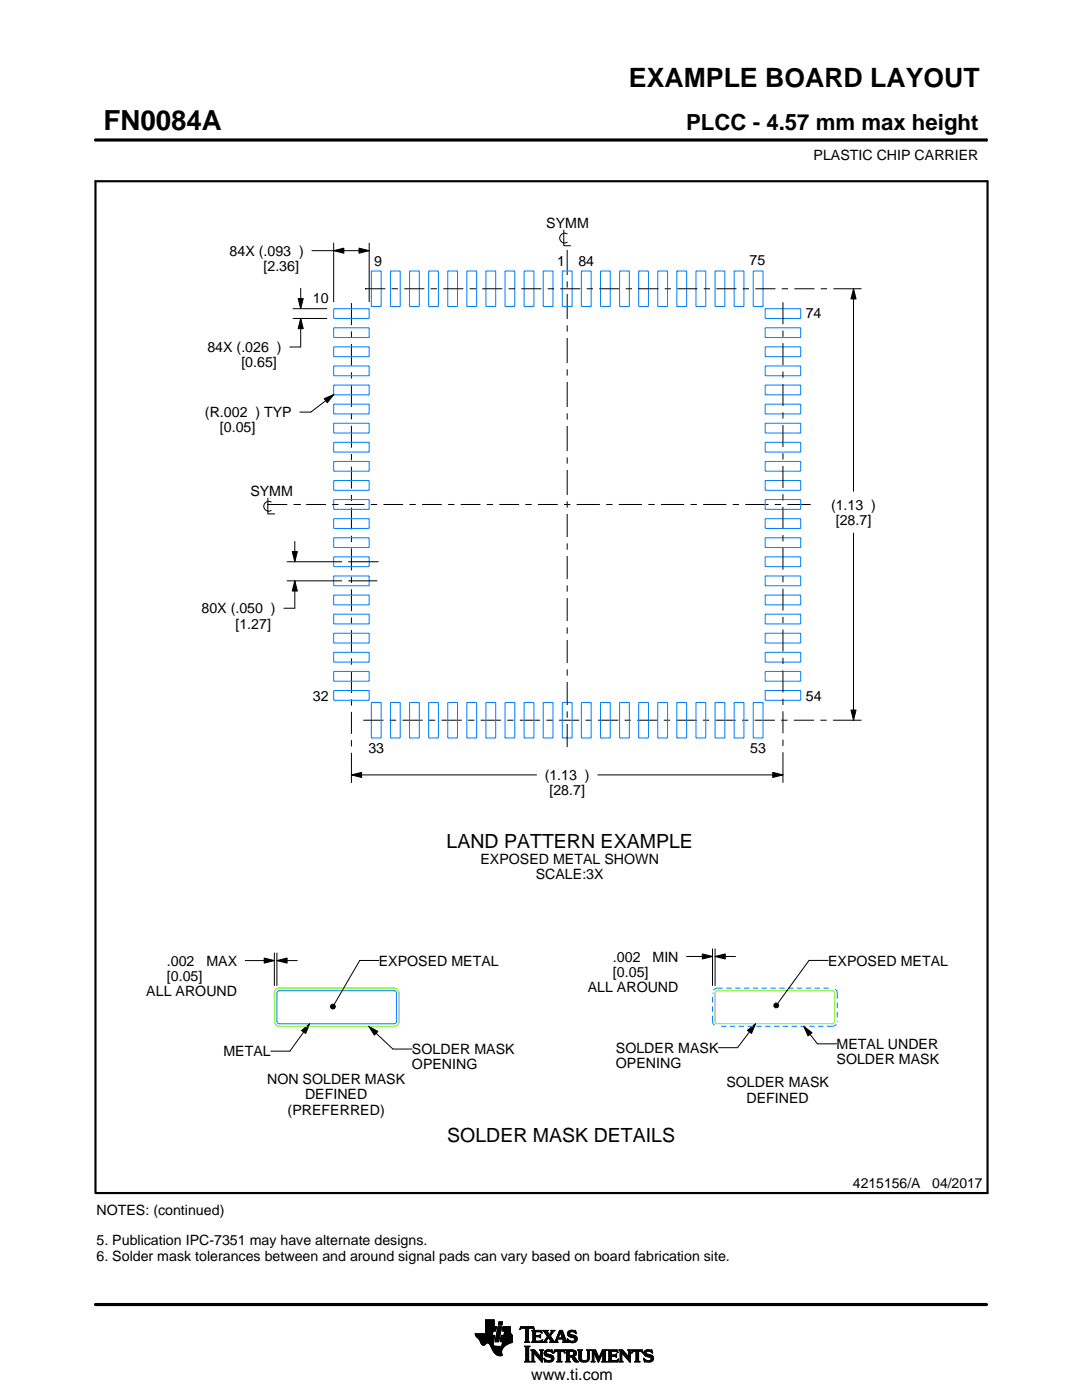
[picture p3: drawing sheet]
<svg xmlns="http://www.w3.org/2000/svg" width="216mm" height="279mm" viewBox="0 0 216 279" stroke-linecap="round" stroke-linejoin="round" font-family="sans-serif">
<g fill="none" stroke="#000" stroke-width=".2">
<path d="M19.1 27.9h177.7M196.8 27.7v.5M59.5 59.6h1l-.5 2zM60 57.5v4.1M62.2 50h11.5M66.6 50l2-.5v1zM66.6 48.5v11.7M71.6 49.5l2.1 .5-2.1 .5zM72.9 57.6h.1M72.9 57.6h4M73.7 48.5v11.7M78.1 57.6h1.3"/>
<path d="M80.7 57.6h4M85.9 57.6h1.3M88.4 57.6h4.1M93.7 57.6h1.3M96.2 57.6h4M101.5 57.6h1.3M104 57.6h4M109.3 57.6h1.2M111.8 57.6h4M112.5 45.9v3.1h1.4M113.2 46.7a1 1 0 0 0-1.6 .8 1 1 0 0 0 1.6 .9M113.2 49.9v5"/>
<path d="M113.2 56.1v1.3M113.2 58.7v5M117.1 57.6h1.2M119.6 57.6h4M124.9 57.6h1.2M127.4 57.6h4M132.6 57.6h1.3M135.2 57.6h4M140.4 57.6h1.3M142.9 57.6h4M148.2 57.6h1.3M150.7 57.6h4"/>
<path d="M156 57.6h1.3M158.5 57.6h4M163.8 57.6h1.2M166.3 57.6h5.5M170.3 57.6l.5 2.1h-1zM170.3 57.6v40.4M58.5 63.6h6.7M58.5 61.6h6.7M60 63.6l.5 2h-1zM60 63.6v5.7h-2.2M64.7 79.6l1.9-.9-1.3 1.7zM66.6 78.7l-4.6 3.5h-2.2"/>
<path d="M70.1 60.5v4.4M70.1 66.1v1.3M70.1 68.6v4.4M70.1 74.3v1.2M70.1 76.8v4.4M113.2 64.9v1.3M113.2 67.4v5M113.2 73.7v1.3M113.2 76.2v5M156.2 60.3v4.4M156.2 66v1.2M156.2 68.5v4.4"/>
<path d="M156.2 74.1v1.3M156.2 76.7v4.3M53.4 99.4v3.2h1.4M70.1 82.4v1.3M70.1 85v4.3M70.1 90.6v1.3M70.1 93.1v4.4M70.1 98.8v1.2M113.2 82.5v1.2M113.2 85v5M113.2 91.3v1.2M113.2 93.8v5"/>
<path d="M156.2 82.3v1.3M156.2 84.8v4.4M156.2 90.5v1.2M156.2 93v4.4M156.2 98.6v1.3M53.4 100.7h.1M53.4 100.7h3.9M54.1 100.2a1 1 0 0 0-1.5 .8 1 1 0 0 0 1.5 .9M57.3 112.1h10.9M57.3 115.9h10.9M58.3 110.1h1l-.5 2zM58.6 100.7h1.2"/>
<path d="M58.8 115.9l.5 2.1h-1zM58.8 108v4.1M58.8 115.9v5.5h-2.2M59.8 100.7h.1M61.1 100.7h3.9M66.3 100.7h1.2M68.8 100.7h3.9M69.5 115.9h5.8M69.5 112.1h6M70.1 101.3v4.4M70.1 106.9v1.3M70.1 109.4v4.4"/>
<path d="M70.1 115.1v1.2M70.1 117.6v4.4M74 100.7h1.3M76.5 100.7h3.9M81.7 100.7h1.3M84.2 100.7h4M89.4 100.7h1.3M91.9 100.7h4M97.1 100.7h1.3M99.6 100.7h4M104.8 100.7h1.3M107.4 100.7h3.9"/>
<path d="M112.5 100.7h1.3M113.2 100.1v1.2M113.2 102.6v4.6M113.2 108.4v1.3M113.2 111v4.6M113.2 116.8v1.3M113.2 119.3v4.6M115.1 100.7h4.6M121 100.7h1.2M123.5 100.7h4.6M129.4 100.7h1.2M131.9 100.7h4.6"/>
<path d="M137.8 100.7h1.2M140.3 100.7h4.6M146.2 100.7h1.3M148.7 100.7h4.6M154.6 100.7h1.3M156.2 101.1v4.4M156.2 106.8v1.2M156.2 109.3v4.4M156.2 115v1.2M156.2 117.5v4.4M157.1 100.7h4.7M170.3 106.4v37.3"/>
<path d="M70.1 123.2v1.3M70.1 125.8v4.3M70.1 131.4v1.3M70.1 133.9v4.4M70.1 139.6v1.2M113.2 125.2v1.3M113.2 127.7v4.6M113.2 133.6v1.2M113.2 136.1v4.6M156.2 123.1v1.3M156.2 125.6v4.4M156.2 131.3v1.2"/>
<path d="M156.2 133.8v4.4M156.2 139.4v1.3M70.1 154.6l2.1-.5v1.1zM70.1 142.1v4.4M70.1 147.7v1.3M70.1 150.2v6.1M70.1 154.6h37M72.5 143.7h4M77.8 143.7h.1M77.8 143.7h1.2M80.3 143.7h4M85.6 143.7h1.2"/>
<path d="M88.1 143.7h4M93.4 143.7h1.3M95.9 143.7h4M101.2 143.7h1.3M103.7 143.7h4.1M109 143.7h1.3M111.5 143.7h4.1M113.2 142v1.2M113.2 144.5v4.6M116.8 143.7h1.3M119.3 154.6h36.9M119.3 143.7h4.1"/>
<path d="M124.6 143.7h1.3M127.2 143.7h4M132.4 143.7h1.3M135 143.7h4M140.3 143.7h1.2M142.8 143.7h4M148.1 143.7h1.2M150.6 143.7h4M154.2 154.1l2 .5-2 .6zM155.9 143.7h1.2M156.2 142v4.3M156.2 147.6v1.3"/>
<path d="M156.2 150.1v6.1M158.4 143.7h4M163.7 143.7h1.2M166.2 143.7h5.7M169.8 141.7h1l-.5 2zM48.9 191.7h5.8M52.7 191.2l2 .5-2 .5zM54.7 190.2v6.5M55.3 191.7l2-.5v1zM55.3 190.2v6.5M55.3 191.7h4M75.6 191.7h-3.8l-5.1 8.7"/>
<path d="M137 190.9h5.2M140.1 190.4l2.1 .5-2.1 .5zM142.2 189.4v7.3M142.7 190.9l2-.5v1zM142.7 189.4v7.3M142.7 190.9h4M165.2 191.7h-3.8l-6.2 8.5M60.2 205.7l1.6-1.4-.8 2zM61.8 204.3l-4 5.5h-3.8M66 200.7l.3-.3 .5 .1 .1 .4-.1 .4-.5 .1-.3-.3zM73.6 204.8l1.8 1-.7 .8zM73.6 204.8l4.8 4.6h3.8"/>
<path d="M149.1 205.6l1.7-1.3-.8 1.9zM150.8 204.3l-3.6 4.8h-3.8M154.4 200.4l.4-.2 .4 .1 .2 .4-.2 .4-.4 .1-.4-.3zM160.4 204.8l1.6 1.3-.8 .6zM160.4 204.8l2.7 3.5h3.8M94.8 266.2h3.5M94.8 266.3h3.5M94.9 266.4h3.3M94.9 266.5h3.8l-.2 1.2M94.9 266.5h3.8M95 266.6h3.7M95 266.7h3.7"/>
<path d="M95.1 266.8h3.6M95.2 266.9h3.4M95.3 267h3.3M95.4 267.1h3.2M95.5 267.2h3.1M95.6 267.3h3M95.7 267.4h2.8M95.7 267.5h2.8M95.8 267.6h2.7M95.8 267.7h2.7M95.9 267.8h2.6M95.9 267.9h2.5"/>
<path d="M95.9 268h2.5M96 268h1.1M96 268.1h1M96.1 268.2h.8M96.1 268.3h.7M96.2 268.4h.6M96.3 268.4h.4M96.9 266.1h1.4M96.9 266h1.4M96.9 265.9h1.4M96.9 265.8h1.5M96.9 265.7h1.5"/>
<path d="M96.9 264.7l2.2 .1-.2 .9h-.5l-.2 .8M96.9 265.6h2M96.9 265.5h2M96.9 265.4h2M96.9 265.3h2.1M96.9 265.2h2.1M96.9 265.1h2.1M96.9 265h2.1M96.9 264.9h2.1M96.9 264.8h2.2M96.9 264.6h1.7M96.9 264.5h1.7"/>
<path d="M96.9 264.4h1.7M96.9 264.3h1.7M96.9 264.2h1.7M96.9 264.1h1.7M96.9 264h1.7M96.9 263.9h1.7M96.9 263.8h1.7M96.9 263.7h1.7M96.9 263.6h1.7M96.9 263.5h1.7M96.9 263.4h1.7M97.5 268h.9"/>
<path d="M97.6 268.1h.8M97.7 268.2h.7M97.7 268.3h.7M97.8 268.4h.6M97.9 268.5h.6M97.9 268.6h.7M98 268.7h1.1M98 268.8h2.6M98 268.8h2.5M98.1 268.9h2.3M98.1 269h2.3M98.1 269.1h2.2"/>
<path d="M98.2 269.2h2.1M98.2 269.2h2M98.2 269.3h2M98.3 269.4h1.9M98.3 269.5h1.8M98.4 269.6h1.7M98.4 268v.4l.3 .2 2 .1M98.5 269.7h1.6M98.5 267.7l-.1 .3M98.5 269.8h1.6M98.6 269.9h1.5M98.6 264.8v-1.4h-1.7v2.8h-2.1l.1 .3 .8 .9 .6 1h.4l.5-.4 .4 .1 1 1.8 .8 .6h.8l-.1-1.1 .8-.9"/>
<path d="M98.6 270h1.5M98.7 270h1.4M98.8 270.1h1.3M98.8 267.7h.7M98.8 267.6h.7M98.8 267.5h.7M98.9 270.2h1.2M98.9 267.4h.7M98.9 267.3h.7M98.9 267.2h.7M98.9 267.1h.7M98.9 267h.7"/>
<path d="M98.9 270.3h1.3M99 266.9h.6M99 266.9h.7M99 266.8h.7M99 266.7h.7M99 266.6h.7M99 266.5h.7M99.1 270.4h1.1M99.1 266.4h.7M99.1 266.3h.7M99.1 266.2h.7M99.1 266.1h.7"/>
<path d="M99.1 266h.7M99.2 265.9h.7M99.2 265.8h.7M99.2 270.4h1M99.2 265.7h.7M99.2 265.6h.7M99.2 265.5h.7M99.3 265.4h.6M99.3 265.4h.7M99.3 265.3h.7M99.3 265.2h.7M99.3 265.1h.7"/>
<path d="M99.3 265h.7M99.4 270.5h.8M99.4 264.9h.7M99.4 264.8h.7M99.4 264.8h.7l-.6 3h-.7zM99.4 264.5l.2-.7h.7l-.2 .7h-.7M99.5 264.4h.6M99.5 264.3h.7M99.5 264.2h.7M99.5 264.1h.7M99.5 264h.7M99.5 263.9h.7"/>
<path d="M99.6 263.8h.7M99.8 270.6h.1M99.8 267.7h2.4M99.8 267.6h2.4M99.8 267.5h2.4M99.9 267.4h2.3M99.9 267.3h2.3M99.9 267.2h2.3M99.9 267.1h2.3M99.9 267h2.3M99.9 266.9h2.3M100 266.9h2.2"/>
<path d="M100 266.8h2.2M100 266.7h2.2M100 266.6h2.2M100 266.5h2.2M100.1 268.6h.7M100.2 268.5h.7M100.2 268.4h.8M100.2 268.4h.9M100.2 268.3h1M100.2 268.2h1.2M100.2 265.6h1.6M100.2 268.1h1.4"/>
<path d="M100.2 265.5h1.6M100.2 268h1.6M100.3 265.4h1.5M100.3 268h1.7M100.3 267.9h1.9M100.3 265.3h1.5M100.3 267.8h1.9M100.3 265.2h1.5M100.3 265.1h1.5M100.3 265h1.5M100.4 264.9h1.4M100.4 264.8h1.4"/>
<path d="M100.6 266.5l.1-.8h-.5l.2-.9h1.4l.1 1.1 .3 .6v1.4l-1.3 .6M100.6 266.4h1.5M100.6 266.3h1.4M100.6 266.2h1.4M100.6 266.1h1.3M100.7 266h1.2M100.7 265.9h1.2M100.7 265.8h1.1M100.7 265.7h1.1M102.2 266.5h-2.2l-.2 1.1 .1 .2h.4l-.2 .9M103.7 265.3h.1M103.8 265.2h.2"/>
<path d="M103.8 265h2.8M103.8 264.9h2.7M103.9 264.8h2.6M104.7 267.8h1M104.7 271.8h1.1M104.7 268.7h1M104.8 267.7h.7M104.8 271.7h.8M104.9 265.2h.6M104.9 268.9h.6M104.9 267.6h.6M104.9 267.5l-.2 .3"/>
<path d="M104.9 267.5h.6M104.9 267.4h.6M104.9 267.3h.6M104.9 267.2h.6M104.9 267.1h.6M104.9 267h.6M104.9 266.8h.6M104.9 266.7h.6M104.9 266.6h.6M104.9 266.5h.6M104.9 266.4h.6M104.9 266.3h.6"/>
<path d="M104.9 266.2h.6M104.9 266.1h.6M104.9 265.9h.6M104.9 265.8h.6M104.9 265.7h.6M104.9 265.6h.6M104.9 265.5h.6M104.9 265.4h.6M104.9 265.3h.6M104.9 271.5h.6M104.9 269h.6M104.9 271.4h.6"/>
<path d="M104.9 271.4v-2.4l-.2-.4h1.1l-.3 .4v2.4M104.9 271.4l-.2 .4h1.1l-.3-.4M104.9 271.3h.6M104.9 271.2h.6M104.9 271.1h.6M104.9 271h.6M104.9 270.9h.6M104.9 270.8h.6M104.9 270.6h.6M104.9 270.5h.6M104.9 270.4h.6M104.9 270.3h.6"/>
<path d="M104.9 270.2h.6M104.9 270.1h.6M104.9 270h.6M104.9 269.9h.6M104.9 269.8h.6M104.9 269.6h.6M104.9 269.5h.6M104.9 269.4h.6M104.9 269.3h.6M104.9 269.2h.6M104.9 269.1h.6M105.5 267.5l.2 .3"/>
<path d="M105.5 267.5v-2.3l.7-.1 .4 .3-.1-.6h-2.6l-.1 .6 .4-.3 .7 .1v2.3M105.7 267.8h-1M105.9 271.8h.8M105.9 269.4h.8M106.1 269.5h.7M106.1 267.8h2M106.1 271.7h.5M106.2 269.6h.7M106.2 271.5h.3M106.2 265.6h1.8M106.2 269.8h.8M106.2 271.4h.3"/>
<path d="M106.2 271.4l-.3 .4h.8l-.2-.4M106.2 271.3h.3M106.2 271.2h.3M106.2 271.1h.3M106.2 271h.3M106.2 270.9h.3M106.2 270.8h.3M106.2 270.6h.3M106.2 270.5h.3M106.2 270.4h.3M106.2 270.3h.3M106.2 270.2h.3"/>
<path d="M106.2 270.1h.3M106.2 270h1M106.2 269.9h.9M106.2 269.8v1.6M106.2 269.8l-.3-.4h.8l1.2 1.4M106.3 267.7h1.8M106.3 265.7h1.8M106.3 267.6h.6M106.3 265.8h.6M106.3 267.5l-.2 .3M106.3 267.5h.5M106.3 267.4h.5"/>
<path d="M106.3 267.3h.5M106.3 267.2h.5M106.3 267.1h.5M106.3 267h.5M106.3 266.8h.5M106.3 266.7h1.6M106.3 266.6h1.6M106.3 266.5h.5M106.3 266.4h.5M106.3 266.3h.5M106.3 266.2h.5M106.3 266.1h.5"/>
<path d="M106.3 265.9h.5M106.4 265.2h.2M106.5 270h.1M106.5 270v1.4M106.5 265.3h.1M106.6 270.1h.7M106.7 270.2h.7M106.8 270.3h.7M106.8 265.9l.2-.1h.6l.6 .2-.2-.5h-1.9l.2 .3v1.7M106.8 265.9v.6h.8l.3-.2v.7M106.9 270.4h.7M107 270.5h.7"/>
<path d="M107.1 270.6h.7M107.2 270.8h1M107.3 270.9h.9M107.4 271h.8M107.5 271.1h.7M107.6 271.2h.6M107.6 266.5h.3M107.7 271.3h.5M107.7 269.4h.7M107.7 266.8h.2M107.7 267.6h.5M107.8 266.4h.1"/>
<path d="M107.8 271.4h.4M107.8 267h.1M107.8 265.8h.3M107.8 269.5h.5M107.9 271.5h.3M107.9 269.6h.3M107.9 267l-.3-.2h-.8l.1 .8h.9l.5-.2M107.9 269.8h.3M107.9 270.6h.3M107.9 270.5h.3M107.9 270.4h.3M107.9 270.3h.3"/>
<path d="M107.9 270.2h.3M107.9 270.1h.3M107.9 270h.3M107.9 269.9h.3M107.9 269.8v1M107.9 269.8l-.2-.4h.7l-.2 .4M108 271.7h.2M108 265.9h.1M108 267.5h.2M108.1 271.8h.1M108.1 266.1h.1M108.2 267.4h.1"/>
<path d="M108.2 269.8v2.1l-1.7-1.9M108.2 267.8h.9M108.3 267.4l-.2 .5-2-.1M108.3 265.6h1M108.5 267.7h.5M108.5 271.1l.8 .4h.5l.2-.2-.1-.3-1-.4-.3-.3 .1-.7 .8-.2 .5 .1 .2-.1 .1 .6-.9-.3-.3 .1-.1 .3 1.3 .4 .2 .6M108.5 271.1h.1M108.5 265.7h.7M108.5 271.2h.2M108.6 271.3h.2M108.6 270.1h.4M108.6 270h.4"/>
<path d="M108.6 270.2h.6M108.6 267.6h.4M108.6 271.4h.4M108.6 269.9h.4M108.6 270.3h1M108.6 265.8h.7M108.6 271.5h.8M108.6 269.8h.5M108.7 271.7h1.5M108.7 270.4h1.3M108.7 267.5h.3M108.7 271.8h.1"/>
<path d="M108.7 265.9h.6M108.7 269.6h1.5M108.8 267.4h.3M108.8 270.5h1.5M108.8 266.1h.6M108.8 269.5h1.4M108.8 267.3h.4M108.9 266.2h.6M108.9 267.2h.4M108.9 266.3h.6M108.9 270.6h1.5M109 267.1h.3"/>
<path d="M109 266.4h1M109.1 271.8h.9M109.1 269.4h.7M109.1 267h.9M109.1 266.5h.8M109.1 267.8h-.9M109.2 266.8h.8M109.2 266.6h.6M109.2 266.7h.7M109.2 266.7l-.6 .9-.4 .2M109.3 270.8h1.1M109.5 267.1h.6"/>
<path d="M109.6 267.2h.6M109.7 271.5h.7M109.7 267.3h.6M109.7 267.8l.2-.1-.5-.8-.4 .8 .1 .1M109.7 267.8h1.6M109.7 266.3h.4M109.7 267.4h.6M109.8 270.9h.7M109.8 266.2h.3M109.8 266.6l.9 1.2 1-2.3h.5l.8 2.1 .3 .2M109.8 267.5h.6M109.9 266.1h.3"/>
<path d="M109.9 269.8h.4M109.9 267.6h.6M109.9 267.7h.7M109.9 271.4h.5M109.9 265.9h.4M110 271h.5M110 265.6h.7M110 265.9l-.4 .5-.4-.6 .2-.3h-1.1l.9 1.2M110 265.9l.1-.2-.2-.2h.8l-.9 1.1M110 271.3h.5M110 265.8h.4M110 271.1h.5"/>
<path d="M110 271.2h.5M110.1 269.4h.1M110.1 265.7h.4M110.1 269.9h.2M110.2 270h.1M110.5 270h.1M110.5 269.9h.2M110.5 271.1l-.3 .6-.7 .2-.6-.2-.2 .1-.2-.7M110.5 269.8h.3M110.6 269.6h2.1M110.6 269.5h2M110.6 269.4h2"/>
<path d="M110.7 267.7h.5M110.8 267.6h.4M110.9 267.5h.3M110.9 267.4h.3M111 267.3h.3M111 267.2h1.8M111 267.1h1.8M111.1 267h.3M111.1 271.8h1M111.1 266.8h.4M111.2 266.7h.3M111.2 267.5l.1-.2h1l.1 .2"/>
<path d="M111.2 267.5v.3h.1M111.2 266.6h.3M111.3 266.5h.3M111.3 271.7h.6M111.3 266.4h.3M111.3 271.5h.6M111.3 267.8h-1.6M111.3 269.8h.6M111.4 266.3h.3M111.4 271.4h.5M111.4 271.4l-.1-1.7h-.4l-.4 .4 .2-.7h1.9l.1 .7-.4-.4h-.4v1.7M111.4 270.5h.5"/>
<path d="M111.4 270.4h.5M111.4 270.3h.5M111.4 270.2h.5M111.4 270.1h.5M111.4 270h.5M111.4 269.9h.5M111.4 271.4l-.3 .4h1l-.2-.4M111.4 271.3h.5M111.4 271.2h.5M111.4 271.1h.5M111.4 271h.5M111.4 270.9h.5"/>
<path d="M111.4 270.8h.5M111.4 270.6h.5M111.4 266.2h.3M111.4 266.1h.4M111.5 265.9h.9M111.5 265.8h.8M111.6 265.7h.7M111.6 265.6h.6M111.8 265.9l.4 1.1h-.8zM111.9 266.1h.5M111.9 266.2h.5M111.9 266.3h.6"/>
<path d="M112 266.4h.5M112 266.5h.6M112.1 266.6h.5M112.1 266.7h.6M112.1 266.8h.6M112.2 267h.5M112.2 267.8h1.1M112.3 267.3h.6M112.3 267.4h.6M112.4 267.5h.6M112.4 267.5v.3h-.2M112.4 269.8h.3"/>
<path d="M112.4 267.6h.6M112.4 267.7h.7M112.6 269.9h.1M112.6 270h.2M112.8 271.8h1M112.8 269.4h1.6M113 269.5h1.7M113 271.7h.7M113 269.6h1.9M113 271.5h.6M113 269.8h.6M113 271.4h.6"/>
<path d="M113 271.4l-.2 .4h1l-.2-.4M113 271.3h.6M113 271.2h.6M113 271.1h.6M113 271h.6M113 270.9h.6M113 270.8h1.5M113 270.6h1.6M113 270.5h1.8M113 270.4h.6M113 270.3h.6M113 270.2h.6"/>
<path d="M113 270.1h.6M113 270h.6M113 269.9h.6M113 269.8v1.6M113 269.8l-.2-.4h1.5l.5 .2 .2 .3v.4l-.2 .3-.4 .1M113.2 267.3h.2M113.2 267.4h.3M113.2 266.2h.5M113.2 266.3h.6M113.2 266.1h.5M113.3 267.5h.3M113.3 267.8h-1.1"/>
<path d="M113.3 266.4h.9M113.3 265.9h.4M113.3 267.6h.6M113.3 266.5h1.3M113.3 267.7h1.6M113.3 265.8h.5M113.3 267.8h.2M113.4 266.6h1.5M113.4 265.7h1.5M113.4 265.7l.5-.2 .7 .1 .2-.1 .1 .7-.7-.4h-.4l-.1 .3 .1 .2 .9 .2 .4 .3 .1 .5-.3 .5-.6 .2-.7-.2-.2 .1-.2-.7 .9 .5 .4-.1 .2-.3-.1-.3-1.2-.4-.2-.5zM113.5 266.7h1.5M113.5 265.6h1.4"/>
<path d="M113.6 271.4v-.6h.4l.7 .9 .8 .1M113.6 269.9l.1-.2 .7 .2v.4l-.4 .2M113.6 269.9v.6M113.7 267.8h1.1M113.8 266.8h1.3M113.8 265.5h.6M114 268h.4M114.1 270.9h.6M114.2 271h.6M114.2 271.1h.7M114.3 271.2h.6M114.3 267h.8"/>
<path d="M114.3 269.8h.7M114.3 270.4h.6M114.4 271.3h.6M114.4 270.7l1.1 1.1M114.4 270.7h.1M114.4 271.4h.7M114.4 269.9h.6M114.4 270.3h.6M114.5 267.6h.5M114.5 270.2h.5M114.5 270h.5M114.5 265.8h.4"/>
<path d="M114.5 270.1h.5M114.5 271.5h.7M114.6 271.7h.7M114.6 267.1h.6M114.6 267.5h.5M114.7 267.2h.5M114.7 267.4h.5M114.7 265.9h.3M114.7 267.3h.5M114.7 271.8h.8M114.8 266.1h.2M114.9 266.2h.1"/>
<path d="M115.3 269.4h.9M115.4 269.5h.7M115.5 269.6h.5M115.5 269.8h.5M115.5 269.8v1.4l.4 .5 .6 .2 .6-.1 .4-.3 .1-.5M115.5 271h.5M115.5 270.9h.5M115.5 270.8h.5M115.5 270.6h.5M115.5 270.5h.5M115.5 270.4h.5M115.5 270.3h.5"/>
<path d="M115.5 270.2h.5M115.5 270.1h.5M115.5 270h.5M115.5 269.9h.5M115.5 269.8l-.2-.4h.9l-.2 .4M115.5 271.1h.5M115.5 271.2h.5M115.5 271.3h.6M115.6 271.4h.6M115.7 271.5h.8M115.8 271.7h1.5M116 271l.2 .4 .4 .2 .5-.2 .2-.4"/>
<path d="M116 269.8v1.2M116 271.8h1.1M116.8 271.5h.6M117 269.4h.8M117.1 271.4h.4M117.2 269.5h.5M117.2 271.3h.4M117.2 269.6h.4M117.2 271.2h.4M117.2 271.1h.4M117.3 269.8h.3M117.3 271h.3"/>
<path d="M117.3 270.9h.3M117.3 270.8h.3M117.3 270.6h.3M117.3 270.5h.3M117.3 270.4h.3M117.3 270.3h.3M117.3 270.2h.3M117.3 270.1h.3M117.3 270h.3M117.3 269.9h.3M117.6 269.8l.2-.4h-.8l.2 .3 .1 1.3M117.6 269.8v1.2"/>
<path d="M118 271.8h.7M118 269.4h.8M118.1 269.5h.8M118.1 271.7h.5M118.2 269.6h.7M118.2 271.5h.3M118.2 269.8h.8M118.2 271.4h.3M118.2 269.8l-.2-.4h.8l.7 1.6 .7-1.6h.9l-.3 .4M118.2 271.4l-.2 .4h.7l-.2-.4M118.2 271.3h.3M118.2 271.2h.3"/>
<path d="M118.2 271.1h.3M118.2 271h.3M118.2 270.9h.3M118.2 270.8h.3M118.2 270.6h.3M118.2 270.5h.3M118.2 270.4h.3M118.2 270.3h.3M118.2 270.2h.3M118.2 270.1h.3M118.2 270h.9M118.2 269.9h.8"/>
<path d="M118.2 269.8v1.6M118.6 270.1h.5M118.6 270.2h.6M118.7 270.3h.5M118.7 270.4h.6M118.8 270.5h.5M118.8 270.6h.6M118.9 270.8h.5M118.9 270.9h.6M119 271h.8M119 271.1h.8M119.1 271.2h.6"/>
<path d="M119.1 271.3h.6M119.2 271.4h.4M119.2 271.5h.4M119.3 271.7h.2M119.3 271.8h.2M119.6 270.9h.3M119.6 270.8h.3M119.7 270.6h.3M119.7 270.5h.3M119.8 270.4h.3M119.8 270.3h.3M119.9 270.2h.3"/>
<path d="M119.9 270.1h.3M120 270h.8M120 269.9h.8M120 269.8h.8M120.1 271.8h1M120.1 269.6h.7M120.1 269.5h.8M120.2 269.4h.9M120.2 271.7h.7M120.3 271.5h.5M120.3 271.4h.5M120.3 271.4l-.2 .4h1l-.3-.4"/>
<path d="M120.3 271.4v-1.5l-.9 2-.9-2v1.5M120.3 271.3h.5M120.3 271.2h.5M120.3 271.1h.5M120.3 271h.5M120.3 270.9h.5M120.3 270.8h.5M120.3 270.6h.5M120.3 270.5h.5M120.3 270.4h.5M120.3 270.3h.5M120.3 270.2h.5"/>
<path d="M120.3 270.1h.5M120.8 269.8v1.6M121.2 271.8h2M121.2 269.4h1.9M121.4 269.5h1.8M121.4 271.7h1.9M121.5 269.6h1.7M121.5 271.5h1.8M121.5 269.8h.5M121.5 271.4h.5M121.5 269.8l-.3-.4h1.9l.2 .6M121.5 269.9h.5"/>
<path d="M121.5 269.8v1.6M121.5 271.3h.5M121.5 271.2h.5M121.5 271.1h.5M121.5 271h.5M121.5 270.9h.5M121.5 270.8h.5M121.5 270.6h1.5M121.5 270.5h1.5M121.5 270.4h1.5M121.5 270.3h.5M121.5 270.2h.5"/>
<path d="M121.5 270.1h.5M121.5 270h.5M122.6 270.4l.4-.2v.7l-.2-.2h-.8v.8h.2M122.9 270.8h.1M122.9 270.3h.1M123 269.8h.3M123.1 271.4h.3M123.2 269.9h.1M123.3 270h.1M123.3 270l-.4-.3h-.8l-.1 .7M123.3 271.3h.1M123.4 271.2h.1"/>
<path d="M123.4 271.2l-.2 .6h-2l.3-.4M123.4 271.2l-.3 .3h-.4M123.5 271.8h.8M123.5 269.4h.7M123.6 269.5h.7M123.7 271.7h.5M123.7 269.6h.7M123.7 271.5h.4M123.7 269.8h.8M123.7 271.4h.4M123.7 271.4l-.2 .4h.8l-.2-.4M123.7 271.3h.4"/>
<path d="M123.7 271.2h.4M123.7 271.1h.4M123.7 271h.4M123.7 270.9h.4M123.7 270.8h.4M123.7 270.6h.4M123.7 270.5h.4M123.7 270.4h.4M123.7 270.3h.4M123.7 270.2h.4M123.7 270.1h.4M123.7 270h1"/>
<path d="M123.7 269.9h.9M123.7 269.8v1.6M123.7 269.8l-.2-.4h.7l1.2 1.4 .1-1M124.1 270v1.4M124.1 270h.1M124.2 270.1h.6M124.2 270.2h.7M124.3 270.3h.7M124.4 270.4h.7M124.5 270.5h.7M124.6 270.6h.7M124.7 270.8h1.1"/>
<path d="M124.8 270.9h1M124.9 271h.9M125 271.1h.8M125.1 271.2h.7M125.2 271.3h.6M125.2 269.4h.8M125.3 271.4h.5M125.4 269.5h.5M125.4 271.5h.4M125.4 269.6h.4M125.5 269.8h.3M125.5 269.8l-.3-.4h.8l-.2 .4"/>
<path d="M125.5 270.4h.3M125.5 270.3h.3M125.5 270.2h.3M125.5 270.1h.3M125.5 270h.3M125.5 269.9h.3M125.5 270.6h.3M125.5 270.5h.3M125.5 271.7h.3M125.6 271.8h.2M125.8 269.8v2.1l-1.7-1.9M126 270h.1"/>
<path d="M126.1 269.9h.1M126.1 269.8h.3M126.1 269.6h2.1M126.2 269.5h2M126.2 269.4h2M126.6 271.8h1.1M126.9 271.7h.6M126.9 271.5h.5M126.9 269.8h.5M126.9 271.4h.5M126.9 271.4v-1.7h-.5l-.3 .4 .1-.7h1.9l.2 .7-.4-.4h-.5v1.7M126.9 270.5h.5"/>
<path d="M126.9 270.4h.5M126.9 270.3h.5M126.9 270.2h.5M126.9 270.1h.5M126.9 270h.5M126.9 269.9h.5M126.9 271.4l-.3 .4h1.1l-.3-.4M126.9 271.3h.5M126.9 271.2h.5M126.9 271.1h.5M126.9 271h.5M126.9 270.9h.5"/>
<path d="M126.9 270.8h.5M126.9 270.6h.5M128 269.8h.3M128.1 269.9h.2M128.2 270h.1M128.4 271.1h.1M128.4 271.2h.2M128.5 271.3h.2M128.5 270.1h.4M128.5 270h.4M128.5 270.2h.6M128.5 271.4h.4"/>
<path d="M128.5 269.9h.4M128.5 270.3h1M128.5 271.5h.8M128.5 269.8h.5M128.6 271.7h1.5M128.6 270.4h1.3M128.6 271.8h.1M128.6 269.6h1.5M128.7 270.5h1.5M128.7 269.5h1.4M128.8 270.6h1.5M128.9 271.8h1"/>
<path d="M129 269.4h.7M129.1 270.8l-.6-.4 .1-.7 .5-.3 .8 .1 .2-.1 .1 .7-.8-.4-.4 .1-.1 .2 1.3 .5 .2 .6M129.1 270.8l.8 .2v.4l-.7 .1-.8-.4M129.2 270.8h1.1M129.6 271.5h.7M129.6 270.9h.8M129.8 269.8h.4M129.8 271.4h.5M129.9 271h.5M129.9 271.3h.5M129.9 271.1h.5M129.9 271.2h.5"/>
<path d="M129.9 269.4h.2M130 269.9h.2M130.1 270h.1M130.4 271.1l-.3 .6-.7 .2-.6-.2-.2 .1-.2-.7"/>
</g>
<g fill="#000">
<path d="M66.6 50l2-.5v1zM71.6 49.5l2.1 .5-2.1 .5zM170.3 57.6l.5 2.1h-1zM59.5 59.6h1l-.5 2zM60 63.6l.5 2h-1zM64.7 79.6l1.9-.9-1.3 1.7zM58.3 110.1h1l-.5 2zM58.8 115.9l.5 2.1h-1zM70.1 154.6l2.1-.5v1.1zM154.2 154.1l2 .5-2 .6zM169.8 141.7h1l-.5 2zM52.7 191.2l2 .5-2 .5z"/>
<path d="M55.3 191.7l2-.5v1zM140.1 190.4l2.1 .5-2.1 .5zM142.7 190.9l2-.5v1zM60.2 205.7l1.6-1.4-.8 2zM66 200.7l.3-.3 .5 .1 .1 .4-.1 .4-.5 .1-.3-.3zM73.6 204.8l1.8 1-.7 .8zM149.1 205.6l1.7-1.3-.8 1.9zM154.4 200.4l.4-.2 .4 .1 .2 .4-.2 .4-.4 .1-.4-.3zM160.4 204.8l1.6 1.3-.8 .6z"/>
</g>
<path d="M19 36.2h178.1v201.9h-178.1z" fill="none" stroke="#000" stroke-width=".43"/>
<path d="M19 27.9h177.8M19 260.3h177.8" fill="none" stroke="#000" stroke-width=".63"/>
<g fill="none" stroke="#0080ff" stroke-width=".2">
<path d="M74.1 54.1h1.8l.2 .1v6.8l-.2 .2h-1.6l-.2-.2zM78 54.1h1.7l.2 .1v6.8l-.2 .2h-1.6l-.2-.2zM81.8 54.1h1.7l.2 .1v6.8l-.2 .2h-1.6l-.2-.2zM85.6 54.1h1.7l.2 .1v6.8l-.2 .2h-1.6l-.2-.2zM89.4 54.1h1.7l.2 .1v6.8l-.2 .2h-1.6l-.2-.2zM93.2 54.1h1.8l.1 .1v6.8l-.1 .2h-1.7l-.1-.2zM97 54.1h1.8l.1 .1v6.8l-.1 .2h-1.7l-.1-.2zM100.8 54.1h1.8l.1 .1v6.8l-.1 .2h-1.7l-.1-.2zM104.6 54.1h1.8l.1 .1v6.8l-.1 .2h-1.7l-.1-.2zM108.4 54.1h1.8l.1 .1v6.8l-.1 .2h-1.7l-.1-.2zM112.2 54.1h1.8l.2 .1v6.8l-.2 .2h-1.6l-.2-.2zM116.1 54.1h1.7l.2 .1v6.8l-.2 .2h-1.6l-.2-.2z"/>
<path d="M119.9 54.1h1.7l.2 .1v6.8l-.2 .2h-1.6l-.2-.2zM123.7 54.1h1.7l.2 .1v6.8l-.2 .2h-1.6l-.2-.2zM127.5 54.1h1.7l.2 .1v6.8l-.2 .2h-1.6l-.2-.2zM131.3 54.1h1.8l.1 .1v6.8l-.1 .2h-1.7l-.1-.2zM135.1 54.1h1.8l.1 .1v6.8l-.1 .2-1.8-.1zM138.9 54.1h1.8l.1 .1v6.8l-.1 .2h-1.7l-.1-.2zM142.7 54.1h1.8l.1 .1v6.8l-.1 .2h-1.7l-.1-.2zM146.5 54.1h1.8l.1 .1v6.8l-.1 .2h-1.7l-.1-.2zM150.3 54.1h1.8l.2 .1v6.8l-.2 .2h-1.6l-.2-.2zM66.6 76.9l6.9-.1 .2 .2v1.6l-.2 .2h-6.8l-.1-.2zM66.6 73.1l6.9-.1 .2 .2v1.6l-.2 .2h-6.8l-.1-.2zM66.6 69.3l6.9-.1 .2 .2v1.6l-.2 .2h-6.8l-.1-.2z"/>
<path d="M66.6 65.5l6.9-.1 .2 .2v1.6l-.2 .2h-6.8l-.1-.2zM66.6 61.7l6.9-.1 .2 .2v1.6l-.2 .2h-6.8l-.1-.2zM152.7 76.9l6.9-.1 .2 .2v1.6l-.2 .2h-6.8l-.1-.2zM152.7 73.1l6.9-.1 .2 .2v1.6l-.2 .2h-6.8l-.1-.2zM152.7 69.3l6.9-.1 .2 .2v1.6l-.2 .2h-6.8l-.1-.2zM152.7 65.5l6.9-.1 .2 .2v1.6l-.2 .2h-6.8l-.1-.2zM152.7 61.7l6.9-.1 .2 .2v1.6l-.2 .2h-6.8l-.1-.2zM66.6 99.8l6.9-.1 .2 .2v1.6l-.2 .2h-6.8l-.1-.2zM66.6 95.9h6.9l.2 .1v1.7l-.2 .1h-6.8l-.1-.1zM66.6 92.1h6.9l.2 .1v1.7l-.2 .1h-6.8l-.1-.1zM66.6 88.3h6.9l.2 .1v1.7l-.2 .1h-6.8l-.1-.1zM66.6 84.5h6.9l.2 .1v1.7l-.2 .1h-6.8l-.1-.1z"/>
<path d="M66.6 80.7h6.9l.2 .1v1.7l-.2 .1h-6.8l-.1-.1zM152.7 99.8l6.9-.1 .2 .2v1.6l-.2 .2h-6.8l-.1-.2zM152.7 95.9h6.9l.2 .1v1.7l-.2 .1h-6.8l-.1-.1zM152.7 92.1h6.9l.2 .1v1.7l-.2 .1h-6.8l-.1-.1zM152.7 88.3h6.9l.2 .1v1.7l-.2 .1h-6.8l-.1-.1zM152.7 84.5h6.9l.2 .1v1.7l-.2 .1h-6.8l-.1-.1zM152.7 80.7h6.9l.2 .1v1.7l-.2 .1h-6.8l-.1-.1zM66.6 118.8h6.9l.2 .1v1.7l-.2 .1h-6.8l-.1-.1zM66.6 115l6.9-.1 .2 .2v1.6l-.2 .2h-6.8l-.1-.2zM66.6 111.2l6.9-.1 .2 .2v1.6l-.2 .2h-6.8l-.1-.2zM66.6 107.4l6.9-.1 .2 .2v1.6l-.2 .2h-6.8l-.1-.2zM66.6 103.6l6.9-.1 .2 .2v1.6l-.2 .2h-6.8l-.1-.2z"/>
<path d="M152.7 118.8h6.9l.2 .1v1.7l-.2 .1h-6.8l-.1-.1zM152.7 115l6.9-.1 .2 .2v1.6l-.2 .2h-6.8l-.1-.2zM152.7 111.2l6.9-.1 .2 .2v1.6l-.2 .2h-6.8l-.1-.2zM152.7 107.4l6.9-.1 .2 .2v1.6l-.2 .2h-6.8l-.1-.2zM152.7 103.6l6.9-.1 .2 .2v1.6l-.2 .2h-6.8l-.1-.2zM66.6 137.9l6.9-.1 .2 .2v1.6l-.2 .2h-6.8l-.1-.2zM66.6 134h6.9l.2 .1v1.7l-.2 .1h-6.8l-.1-.1zM66.6 130.2h6.9l.2 .1v1.7l-.2 .1h-6.8l-.1-.1zM66.6 126.4h6.9l.2 .1v1.7l-.2 .1h-6.8l-.1-.1zM66.6 122.6h6.9l.2 .1v1.7l-.2 .1h-6.8l-.1-.1zM152.7 137.9l6.9-.1 .2 .2v1.6l-.2 .2h-6.8l-.1-.2zM152.7 134h6.9l.2 .1v1.7l-.2 .1h-6.8l-.1-.1z"/>
<path d="M152.7 130.2h6.9l.2 .1v1.7l-.2 .1h-6.8l-.1-.1zM152.7 126.4h6.9l.2 .1v1.7l-.2 .1h-6.8l-.1-.1zM152.7 122.6h6.9l.2 .1v1.7l-.2 .1h-6.8l-.1-.1zM74.1 140.2h1.8l.2 .1v6.8l-.2 .2h-1.6l-.2-.2zM78 140.2h1.7l.2 .1v6.8l-.2 .2h-1.6l-.2-.2zM81.8 140.2h1.7l.2 .1v6.8l-.2 .2h-1.6l-.2-.2zM85.6 140.2h1.7l.2 .1v6.8l-.2 .2h-1.6l-.2-.2zM89.4 140.2h1.7l.2 .1v6.8l-.2 .2h-1.6l-.2-.2zM93.2 140.2h1.8l.1 .1v6.8l-.1 .2h-1.7l-.1-.2zM97 140.2h1.8l.1 .1v6.8l-.1 .2h-1.7l-.1-.2zM100.8 140.2h1.8l.1 .1v6.8l-.1 .2h-1.7l-.1-.2zM104.6 140.2h1.8l.1 .1v6.8l-.1 .2h-1.7l-.1-.2z"/>
<path d="M108.4 140.2h1.8l.1 .1v6.8l-.1 .2h-1.7l-.1-.2zM112.2 140.2h1.8l.2 .1v6.8l-.2 .2h-1.6l-.2-.2zM116.1 140.2h1.7l.2 .1v6.8l-.2 .2h-1.6l-.2-.2zM119.9 140.2h1.7l.2 .1v6.8l-.2 .2h-1.6l-.2-.2zM123.7 140.2h1.7l.2 .1v6.8l-.2 .2h-1.6l-.2-.2zM127.5 140.2h1.7l.2 .1v6.8l-.2 .2h-1.6l-.2-.2zM131.3 140.2h1.8l.1 .1v6.8l-.1 .2h-1.7l-.1-.2zM135.1 140.2h1.8l.1 .1v6.8l-.1 .2-1.8-.1zM138.9 140.2h1.8l.1 .1v6.8l-.1 .2h-1.7l-.1-.2zM142.7 140.2h1.8l.1 .1v6.8l-.1 .2h-1.7l-.1-.2zM146.5 140.2h1.8l.1 .1v6.8l-.1 .2h-1.7l-.1-.2zM150.3 140.2h1.8l.2 .1v6.8l-.2 .2h-1.6l-.2-.2z"/>
<path d="M55.3 198l.5-.3h22.8l.3 .1 .2 .4v5.6v.3l-.5 .2h-22.8l-.3-.1-.2-.4zM142.2 198.2h.1M142.2 199v1.1M144.2 197.2h-1.2l-.6 .4M144.9 197.2h1.1M146.7 197.2h1.1M148.5 197.2h1M150.2 197.2h1.1M152 197.2h1M153.7 197.2h1.1M155.5 197.2h1.1M157.3 197.2h1"/>
<path d="M159 197.2h1.1M160.8 197.2h1M162.5 197.2h1.1M164.3 197.2h1.1M166.1 197.2h.1M166.7 197.4l.3 .6 .1 1.3M142.2 202.7v1.3l.4 .6M142.2 200.8v1.2M142.6 204.6h.1M143.2 204.8h.1M143.9 204.8h1M145.6 204.8h1.1"/>
<path d="M147.4 204.8h1.1M149.2 204.8h1M150.9 204.8h1.1M152.7 204.8h1M154.4 204.8h1.1M156.2 204.8h1.1M158 204.8h1M159.7 204.8h1.1M161.5 204.8h1M163.3 204.8h1M166.9 204.4l-.6 .4h-1.3M167.1 203.8h.1"/>
<path d="M167.1 200.1v1.1M167.1 202v1.1"/>
</g>
<path d="M55 197.5l.8-.3h22.8a1.02 1.02 0 0 1 1 1v5.6a1.02 1.02 0 0 1-1 1h-23.1l-.6-.5-.2-.5v-5.6zM142.8 198l.4-.3h22.9l.2 .1 .3 .4v5.6l-.3 .4-.2 .1h-23.1l-.3-.5z" fill="none" stroke="#6ef200" stroke-width=".2"/>
<text font-size="5.5" x="20.6" y="26">FN0084A</text>
<text font-size="5.3" x="125.5" y="17.4">EXAMPLE BOARD LAYOUT</text>
<text font-size="4.4" x="136.9" y="26">PLCC - 4.57 mm max height</text>
<g font-size="3.9">
<text x="89.1" y="169.2">LAND PATTERN EXAMPLE</text>
<text x="89.2" y="227.9">SOLDER MASK DETAILS</text>
</g>
<text font-size="3.2" x="106" y="275.3">www.ti.com</text>
<g font-size="2.8">
<text x="162.3" y="32">PLASTIC CHIP CARRIER</text>
<text x="109" y="45.5">SYMM</text>
<text x="45.8" y="51">84X (.093 )</text>
<text x="74.7" y="53">9</text>
<text x="111.2" y="53">1</text>
<text x="115.4" y="53.1">84</text>
<text x="149.6" y="53">75</text>
<text x="52.6" y="54.1">[2.36]</text>
<text x="62.4" y="60.6">10</text>
<text x="160.8" y="63.5">74</text>
<text x="41.4" y="70.3">84X (.026 )</text>
<text x="48.2" y="73.3">[0.65]</text>
<text x="40.9" y="83.3">(R.002 ) TYP</text>
<text x="43.9" y="86.3">[0.05]</text>
<text x="50" y="99">SYMM</text>
<text x="165.8" y="101.7">(1.13 )</text>
<text x="166.8" y="104.7">[28.7]</text>
<text x="40.2" y="122.4">80X (.050 )</text>
<text x="47" y="125.5">[1.27]</text>
<text x="62.4" y="139.8">32</text>
<text x="160.8" y="139.9">54</text>
<text x="73.5" y="150.3">33</text>
<text x="108.7" y="155.7">(1.13 )</text>
<text x="149.7" y="150.3">53</text>
<text x="109.6" y="158.7">[28.7]</text>
<text x="95.9" y="172.5">EXPOSED METAL SHOWN</text>
<text x="106.9" y="175.5">SCALE:3X</text>
<text x="122.3" y="191.9">.002</text>
<text x="130.2" y="191.9">MIN</text>
<text x="33.3" y="192.7">.002</text>
<text x="33.3" y="195.8">[0.05]</text>
<text x="41.2" y="192.7">MAX</text>
<text x="75.6" y="192.7">EXPOSED METAL</text>
<text x="117.3" y="198">ALL AROUND</text>
<text x="122.3" y="194.9">[0.05]</text>
<text x="165.2" y="192.7">EXPOSED METAL</text>
<text x="29.2" y="198.8">ALL AROUND</text>
<text x="166.9" y="209.3">METAL UNDER</text>
<text x="44.6" y="210.8">METAL</text>
<text x="82.2" y="210.4">SOLDER MASK</text>
<text x="82.2" y="213.4">OPENING</text>
<text x="122.9" y="210.1">SOLDER MASK</text>
<text x="122.9" y="213.2">OPENING</text>
<text x="166.9" y="212.4">SOLDER MASK</text>
<text x="53.3" y="216.4">NON SOLDER MASK</text>
<text x="60.9" y="219.4">DEFINED</text>
<text x="144.9" y="217">SOLDER MASK</text>
<text x="149" y="220">DEFINED</text>
<text x="57.4" y="222.5">(PREFERRED)</text>
<text x="170.2" y="237.1">4215156/A</text>
<text x="186" y="237.1">04/2017</text>
<text x="19.3" y="242.4">NOTES: (continued)</text>
<text x="19.3" y="248.5">5. Publication IPC-7351 may have alternate designs.</text>
<text x="19.3" y="251.6">6. Solder mask tolerances between and around signal pads can vary based on board fabrication site.</text>
</g>
</svg>
